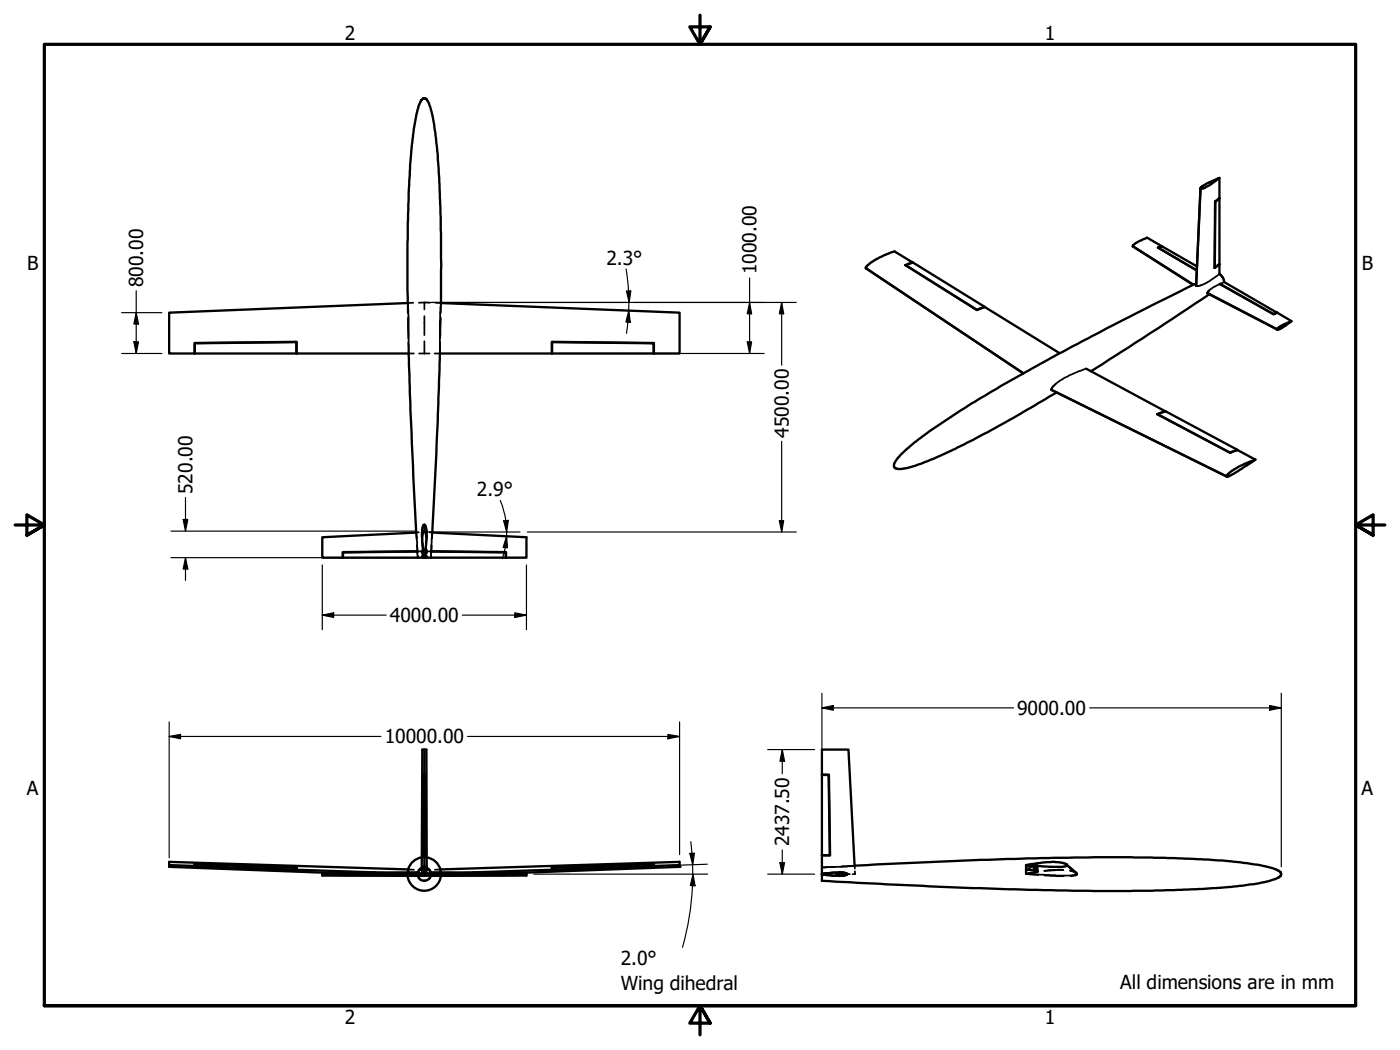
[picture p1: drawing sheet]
<svg xmlns="http://www.w3.org/2000/svg" width="305mm" height="229mm" viewBox="0 0 305 229" stroke-linecap="round" stroke-linejoin="round" font-family="sans-serif">
<!-- layer: Hidden (ANSI) -->
<g fill="none" stroke="#000" stroke-width=".38">
<path d="M88.8 69.3l.1 4.4M88.9 74.7l.1 2.3h1.1M90 65.9l-1.2 .1v2.2M91.2 65.9h2.4M91.2 77h2.3M92.4 65.9v1.5M92.4 68.8v4.2M92.4 74.3v2.7M94.8 65.9l1.2 .1-.1 2.2M95.8 74.7v2.3h-1.2M95.9 69.3l-.1 4.4M90.8 118.7l.1 1.3h.3"/>
<path d="M91.2 115.9l-.6 .1 .1 1.3M91.8 115.9h1.2M91.9 118.4l.5 3 .4-3M92.1 119.6h.2M92.1 119.7h.2M92.1 120h.2M92.1 119.9h.2M92.4 114.2l-.3 .1-.2 .5-.1 2.2M92.4 114.2l.2 .2 .2 .5 .1 2.1M92.4 114.2v.1M92.5 119.7h.1M92.5 120h.1"/>
<path d="M92.5 119.9h.1M92.5 119.6h.1M93.5 115.9l.6 .1-.1 1.3M94 118.7l-.1 1.3M90.9 121v.4M91.2 120.1h-.3v.4M91.6 120.1h.3v.4M91.6 120h.3v.5M91.9 121v.4M91.9 120.9v.5M92.8 120.9v.5M92.9 121v.4"/>
<path d="M93.2 120h-.4v.5M93.2 120.1h-.3v.4M93.5 120.1h.4M93.5 120h.4M93.9 121l-.1 .4M93.9 120.1v.4M92.4 168.7h.1M42.4 188.5v.1M64.5 189.4h.1M70.4 190l2.2 .1M73.7 190.1l4.4 .1M74.6 190.3h.1"/>
<path d="M79.2 190.3l4.4 .1M81.6 189.9l2.2 .1M84.7 190.5l4.4 .2M84.8 190.1l4.4 .1M88.7 190.2v.5M88.8 189.3v.5M89 189.3l1.1 .1M90.2 190.7l2.2 .1M90.2 190.2l2.2 .1M90.7 190.7h.6M90.9 190.5h.3M90.9 190.1h.3"/>
<path d="M91.2 189.4h2.3M91.3 189.9h-.6M91.6 190.1l.3 .1M91.8 190.8h1.1M91.8 189.9h1.1M91.8 188.7v.5M91.8 189.7v.6M91.9 190.3h.1M91.9 190.1v.1M91.9 190.2v.2M91.9 190.4v.1M91.9 190.4l-.3 .1"/>
<path d="M92.2 186.6l-.4 .1M92.4 190.6v.2l2.2-.1M92.4 190.3v.1M92.6 186.6l.3 .1M92.8 190.2v.2M92.8 190.4l.4 .1M92.9 190.2v.2M92.9 189.7l-.1 .6M92.9 188.7v.5M92.9 190.4v.1M93.2 190.1l-.4 .1M93.5 190.7h.5"/>
<path d="M93.5 189.9h.5M93.5 190.5h.4M93.5 190.1h.4M94.6 190.2l-2.2 .1M95.8 189.3l-1.1 .1M95.9 189.3l.1 .5M96 190.2v.5M99.9 190.1l-4.3 .1M100.1 190.5l-4.4 .2M103.1 189.9l-2.1 .1M105.6 190.3l-4.4 .1M110.1 190.3h.1"/>
<path d="M111.1 190.1l-4.4 .1M114.4 190l-2.3 .1M142.4 188.5l-.1 .1M178.9 190.3l.5 .1-.5-.1 .5-.1zM178.9 190.3l2.3 .3M178.9 190.3h1.5M179.8 190.2l.5-.1v.1M179.9 190.2l.4-.1v.1M180.1 190.1v.1M180.1 190.4v.1M180.3 190.4v.1l-.5-.1M180.3 190.4v.1l-.4-.1"/>
<path d="M181.2 190l-2.3 .3M181.8 188.7l-2.9 .1M181.9 190.3h1.5M182.4 189.9h1.2a.7 .7 0 0 1 .9 .5l-.7 .3h-1.4M183.2 188.6l2.9-.1v.6M184.5 190.3h.5M186.1 189.7l.1 .6h-.6M223.4 188.5l.8-.1-.8 .2M223.4 190.2v.1M223.4 190.3l2.7 .2M224.2 189.2l-.8 .2M225.6 188.2l-.7 .1"/>
<path d="M225.6 188.2l.1 .2M225.6 188.2v.1M225.6 188.5v.2M225.7 188.2l-.8 .1M225.7 188.2v.1M225.7 188.5v.2M225.7 188.2v.2M225.7 188.7l.1 .2M225.8 188.9l-.8 .1 .9-.1M225.8 188.9v.1M225.8 189.2v.1M225.8 188.7l.1 .2"/>
<path d="M225.9 188.9v.2M225.9 189.3v.2M226.1 189.8l-2.7 .5M227.4 190.6l4.2 .2M231.5 189.4l-4.1 .3M233 189.6l1.1 .3 .3 .2M234.3 190h.1M234.3 190.1h.1M234.4 190.2h.1M234.4 190.2l.1 .1M234.5 190.2v.1M234.5 190.3l-.4 .3-1 .2"/>
</g>
<!-- layer: Hidden Narrow (ANSI) -->
<g fill="none" stroke="#000" stroke-width=".25">
<path d="M88.8 66v1.4M88.8 68.9l.1 4.1M88.9 74.3l.1 2.7M95.8 74.3v2.7M95.9 68.9v4.1M96 66l-.1 1.4M90.6 116l.1 1.3M90.8 118.7l.1 1.3M91.8 115.9l.1 1.8M92.1 119.6l.3 1.8 .2-1.8M92.9 115.9l-.1 1.8M93.9 118.7v1.3"/>
<path d="M94.1 116l-.1 1.3M90.9 120.1v.4M90.9 121v.4M93.9 121l-.1 .4M93.9 120.1v.4M88.8 189.9v.5M88.9 190.4l-.1 .2M89 190.1v.2M89 189.9v.1M89 189.3l-.2 .3M90.6 190.2v.2M90.7 190.6v.1"/>
<path d="M90.7 189.9v.1M90.9 190.4v.1M90.9 190.1v.1M91.8 189.9v.4M92 188.5l-.2 .2M92.1 190.1l.2 .2 .3-.2M92.2 188.5h.4M92.8 188.5l.1 .2M92.9 189.9v.4M93.9 190.1v.1v-.1M93.9 190.5v-.1v.1M94 189.9l.1 .1"/>
<path d="M94.1 190.2v.2M94.1 190.6l-.1 .1M95.8 190.1v.2M95.8 189.9v.1M95.8 189.3l.1 .3M95.9 190.4v.2M95.9 189.9l.1 .5M179.4 190.2l-.5 .1 .5 .1M179.8 190.2l.5-.1v.1M179.8 190.4l.5 .1M180.3 190.4v.1zM180.3 190.4l.2 .2 1.2 .1"/>
<path d="M180.8 190.1l-1.9 .2M181.7 189.9l-1.2 .2-.2 .1M181.8 188.8h-2.9M182.7 189.9h.7a1.01 1.01 0 0 1 1.1 .4 2.25 2.25 0 0 0-1.7-.4zM183.1 189.9l.7 .1a.37 .37 0 0 1 .4 0 .37 .37 0 0 1 .1 .5l-1.2 .2M186.1 188.5l-2.9 .2M223.4 190.2l2.6-.5-2.6 .5 2.6 .2M227.3 190.4l4.2 .2M231.5 189.4l-1.2-.1-3 .2 3-.2 1.2 .1M232.9 189.5l.8 .2 .6 .3M233 189.5l.7 .2a.41 .41 0 0 1 .5 .2 .41 .41 0 0 1 0 .5l-1.2 .2"/>
</g>
<!-- layer: Visible (ANSI) -->
<g fill="none" stroke="#000" stroke-width=".51">
<path d="M265.5 38.7v4.4l-1 .8M188.5 58.4l34.3 22.9M197.2 57.7l1.6-.6 15.6 9.7M197.2 57.7l15.5 9.7M197.2 57.7v.1M198.6 57.2l.1-.1-1.6 .6 15.6 9.8 1.7-.6 16.3 10M198.7 57.1l-3.9-2.4-1.7 .6-2.3 1.1-1.9 1.3-.3 .3-.1 .4M246.6 53.6l13.2 8.4M246.6 53.6l.8-.8 2.3-1 3.2 1.8M252.8 53.7l.1-.1-.8 .3 8.4 5M252.9 53.6l-.7 .4M252.9 53.6l7.6 4.4"/>
<path d="M261.4 40.9l1.1-.8 3-1.4-1.7 1.3-1.4 .8-.6 .3h-.4zM261.4 41l-1 21.2M264.4 58.2l.1 .1M264.5 43.9l-.1 14.5 1.1-.9h-.1M264.5 43.9h.1M264.6 43.9l-.1 14.4M265.4 43.2h.1l-.9 .7M265.5 43.2v14.3l-1 .8M265.5 57.5v2.1l.7 .7 .3 1.1 11.5 6.7M42.4 74.7l22.1-.2v2.5h-22.1zM120.2 74.5l22.1 .2v2.3h-22.1zM212.7 67.4v.1"/>
<path d="M214.2 66.9l.2-.1-1.7 .6M260.4 61.7l-19.5 9.8-10.5 5.5-11.9 6.7-5.5 3.2-10.7 7-3.3 2.5-2.9 2.6-.6 .7-.8 1.3a.83 .83 0 0 0 .2 .9 .83 .83 0 0 0 .9 .2l1.6-.2 3.1-.9 7.6-3.3 10.9-5.8 11-6.4M262.8 63.8l15.3 7.9M262.9 63.9l15.2 7.9M263.3 64.1l-11.2 7.4-14.6 9.3M265.6 61.8l11.6 6.6-11.6-6.6M277.9 68.1l-.7 .3 .9-.3 3.1 1.8M278.1 71.5l1.5-1 1.6-.6-2.2 1.6-.9 .3zM228.9 84.8l38.2 19M236.5 80.3l17.2 9.2M252 90.2l15.8 8.4 1.6-.7-.2 .1M252 90.2l1.7-.7 15.7 8.4"/>
<path d="M252 90.2h.1M253.7 89.5l-1.8 .7 15.9 8.4 1.6-.6 3.9 2.1M253.7 89.5l-.1 .1M92.1 119.6l.3 1.8zM92.1 119.7l.3 1.7 .2-1.7-.2 1.7zM92.2 115.7a.44 .44 0 0 1 .5 .1 .44 .44 0 0 1 0 .5l.1 2.4-.4 2.7 .2-1.8-.2 1.8-.5-3.2v-1.6zM92.4 114.3v1.3M267.3 103.3l.8-.7 1.5-.9 3.7-1.6-5.6 3.5-.6 .2zM93.9 120l16.3 .2v1.2h4.4v-4.4l-20.5-1 1.2-24.4 .5-14.6h24.3v-2.6l22.3 .3v2.3h5.6v-8.9l-52-2.1-.1-18.8-.6-13.3-.5-4.8-.7-4.2-.7-2.4-.4-.8-.4-.2a1.11 1.11 0 0 0-1.2 1l-.7 2-.7 3.9-.7 7.6-.5 12.6v17.4l-52 2.1v8.9h5.6v-2.3l22.2-.3v2.6h24.4l.3 12.2 1.3 26.8-20.4 1v4.4h4.4v-1.2l16.3-.2-16.2 .3v1.1h35.4v-1.1l-16.2-.2M93.9 120v.1M92.1 168.7h.5v17.5h-.5zM92.4 163.2v5.5"/>
<path d="M92.4 168.7v17.5M92.6 168.7h-.5v17.5h.5M178.9 168.7h1.5l.3 17.5h-1.8zM178.9 163.2h5.8l1.4 25.3 33.4-1.5 18.8-.4h8l9.4 .2 12.3 .7 7.5 1.1 1.3 .3 1.6 .7a.8 .8 0 0 1 .5 .9 .8 .8 0 0 1-.8 .6l-2.1 .8-1.7 .4-6.3 .8-7.8 .5-14.1 .4-12.5-.1-21.8-.5-32.9-1.6v-5.6h1.8l-.2-17.5h-1.6zM36.8 188.3l5.6 .2M42.4 188.2l22.2 .7v.6l-22.2-.8zM42.4 188.2v.5M42.4 188.6l22.1 .8M64.5 188.9v.6M64.6 189.4l17 .5M70.2 190.3h4.4M74.7 190.1v.4"/>
<path d="M74.7 190.3h17.2M88.7 190.7a3.7 3.7 0 0 0 3.7 3.2 3.7 3.7 0 0 0 3.6-3.2M89 189.3l-52.2-1.7v1.1l33.6 1.3M90.7 189.9l-20.5 .1v.6l20.5 .1M90.9 190.1h-16.3v.4h16.3M91.8 188.7l.1-25.5h.9l.1 25.5M91.8 186.7a3.7 3.7 0 0 0-3 2.6M91.9 190.3h.9M92.4 186.2v4.1M92.9 186.7a3.7 3.7 0 0 1 3 2.6M92.9 190.3h17.2M93.9 190.1h16.3v.4h-16.3"/>
<path d="M94 189.9l20.6 .1v.3M110.1 190.1v.4M110.2 190.3h4.4v.3l-20.6 .1M120.1 188.9l22.3-.7v.5l-22.3 .8zM120.1 189.4l-17 .5M142.3 188.2v.5l-22.1 .8v-.6M142.3 188.6l-22.1 .8M142.4 188.5l5.6-.2v.4l-33.6 1.3M148 188.3v-.7l-52.2 1.7M178.9 190.3l2.3-.3 1.9 .1a.26 .26 0 0 1 .3 .2 .26 .26 0 0 1-.3 .3h-1.9zM180.3 190.1l-1.4 .2 1.4 .2M183.4 190.3h1"/>
<path d="M223.4 188.3l.1 .3 2.2 .1 .2 .8-2.5-.1 2.4 .1M223.4 188.3l4.3-.6 1.9-.1 1.8 .3a.74 .74 0 0 1 .9 .5l-.2 .2-.6 .1h-3.1zM225.8 189.5l-.2-.8-2.2-.1v1.6M225.8 189.3v.2M232.2 188.2l2.1 1.8M232.3 188.3l2.1 1.9"/>
<circle cx="92.4" cy="190.3" r="1.45"/>
</g>
<g fill="#000">
<circle cx="277.2" cy="68.4" r=".25"/>
<circle cx="267.8" cy="98.6" r=".25"/>
<circle cx="92.1" cy="120" r=".25"/>
<circle cx="92.1" cy="119.7" r=".25"/>
<circle cx="92.6" cy="120" r=".25"/>
<circle cx="92.6" cy="119.7" r=".25"/>
<circle cx="148" cy="188.7" r=".25"/>
<circle cx="180.1" cy="190.1" r=".25"/>
<circle cx="180.1" cy="190.5" r=".25"/>
<circle cx="225.6" cy="188.7" r=".25"/>
</g>
<!-- layer: Visible Narrow (ANSI) -->
<g fill="none" stroke="#000" stroke-width=".38">
<path d="M265.5 59.6l-2.9 2.1-1.7 .6-.5-.1M88.8 66l.2 2.7v8.3M96 66l-.2 3.9v7.1M265.6 61.8l-2.2 1.3-.4 .4-.1 .4M266.5 61.4l-.9 .4M236.5 80.3l-3.7 1.4-2.2 1.2-1.5 1.4-.2 .4v.2M90.6 116l.3 4M92.1 114.4a.45 .45 0 0 1 .6 .1 .45 .45 0 0 1 .1 .5l.1 2.4-.5 4-.6-4.4 .1-1.7zM94.1 116l-.2 4M90.9 120.1v1.3M93.9 120.1l-.1 1.3M89 189.3v.6"/>
<path d="M90.7 189.9a.48 .48 0 0 1 0 .8M91.8 188.7l.4 .1 .7-.1M93.9 190.1v.4M93.9 190.5l.1 .2M94 189.9l-.1 .2M95.8 189.3v.6M180.3 190.1l-1.4 .2 1.4 .2M180.3 190.1l1.3-.2 2.2 .1a.46 .46 0 0 1 .5 .4l-.7 .3-3.3-.2M186.1 188.5l-2.7 .2-4.5 .1M234.3 190a.38 .38 0 0 1-.1 .4 .38 .38 0 0 1-.5 .1l-3.7 .1-6.6-.4"/>
</g>
<!-- layer: Hidden (ANSI) -->
<g fill="#000">
<circle cx="92.4" cy="190.8" r=".19"/>
<circle cx="92.4" cy="186.2" r=".19"/>
<circle cx="120.1" cy="189.4" r=".19"/>
<circle cx="120.2" cy="189.4" r=".19"/>
<circle cx="180.3" cy="190.1" r=".19"/>
<circle cx="180.3" cy="190.5" r=".19"/>
<circle cx="184.4" cy="190.3" r=".19"/>
<circle cx="184.5" cy="190.3" r=".19"/>
</g>
<!-- layer: Visible Narrow (ANSI) -->
<g fill="#000">
<circle cx="90.9" cy="190.1" r=".19"/>
<circle cx="90.9" cy="190.5" r=".19"/>
<circle cx="180.3" cy="190.5" r=".19"/>
</g>
<!-- layer: Border (ANSI) -->
<path d="M152.4 3.3v6.4l-2.2-3.9h4.4l-2.2 3.9 2.2-3.9M3.3 114.3h6.4l-3.9-2.2v4.4l3.9-2.2-3.9 2.2M301.5 114.3h-6.4l3.9-2.2v4.4l-3.9-2.2 3.9 2.2M9.7 218.9v-209.2h285.4v209.2h-285.4h285.4M154.6 222.8l-2.2-3.9 2.2 3.9h-4.4l2.2-3.9v6.4" fill="none" stroke="#000" stroke-width=".7"/>
<!-- layer: Sketch Geometry (ANSI) -->
<path d="M92.4 65.8h44.1M92.4 115.8h20.8" fill="none" stroke="#000" stroke-width=".25"/>
<!-- layer: Dimension (ANSI) -->
<g fill="none" stroke="#000" stroke-width=".25">
<path d="M136.3 58.6l.5 4.7M26.5 77h8.7M26.5 68.1h8.7M29.1 74.4h1.1l-.5 2.6zM29.7 68.1l.5 2.4h-1.1zM29.7 63.3v13.7M94 65.8h79.4M121.7 77h44.7M136.4 63.4l1-.1-.4 2.5zM136.9 67.6l.3 2.6-.9-.1zM136.9 67.6l-.5 5M136.9 63.3l.1 2.5"/>
<path d="M136.9 65.8v1.8M162.7 74.4h.9l-.4 2.6zM163.2 65.8l.4 2.5h-.9zM163.2 60.5v16.5M170.2 65.8l.4 2.5h-.9zM170.2 65.8v13.7M170.2 96.1v19.7M37.2 115.6h53.6M39.9 113.1h1l-.5 2.5zM40.4 108.3v7.3M108.9 109l.8 2.4 .4 2M109.7 113.4l1-.1-.4 2.5z"/>
<path d="M110 119.2l-.7 2.4M110.2 113.3l.1 2.5M110.3 115.9v.9M110.3 116.7l.2 2.6-1-.1zM110.3 116.7l-.3 2.5M114.8 115.8h58.6M169.7 113.3h.9l-.4 2.5zM37.2 121.4h53.6M40.4 121.4l.5 2.5h-1zM40.4 121.4v5M70.2 133.9l2.4-.5v1zM70.2 133.9h13.9"/>
<path d="M70.2 123v14.1M100.6 133.9h14M112.1 133.4l2.5 .5-2.5 .5zM114.6 123v14.1M36.8 157.2v29.6M145.4 159.9l2.6 .4-2.6 .5zM148 157.2v28.9M178.9 154.1l2.5-.5v1zM178.9 154.1h41.8M178.9 150.9v37.8M237.2 154.1h41.8M276.4 153.6l2.6 .5-2.6 .5z"/>
<path d="M279 150.9v37.8M36.8 160.3l2.5-.4v.9zM36.8 160.3h46.1M101.8 160.3h46.2M167.1 163.2h10.3M170.3 163.2l.5 2.5h-1zM170.3 163.2v5.3M116.2 190.3h37.9M150.2 185.8l1-.1-.4 2.6zM150.4 183.3l.2 2.4M150.7 185.8l.1 2.5M150.8 192.8a58.5 58.5 0 0 1-2.2 13.5"/>
<path d="M150.8 188.2v2.1M150.9 190.3l.4 2.5h-1zM150.9 190.3l-.1 2.5M154 188.2l-32.3 1.1M167.1 190.3h10.3M169.8 187.8h1l-.5 2.5zM170.3 185v5.3"/>
</g>
<g fill="#000">
<path d="M29.1 74.4h1.1l-.5 2.6z" fill-rule="evenodd"/>
<path d="M29.7 68.1l.5 2.4h-1.1z" fill-rule="evenodd"/>
<path d="M136.4 63.4l1-.1-.4 2.5z" fill-rule="evenodd"/>
<path d="M136.9 67.6l.3 2.6-.9-.1z" fill-rule="evenodd"/>
<path d="M162.7 74.4h.9l-.4 2.6z" fill-rule="evenodd"/>
<path d="M163.2 65.8l.4 2.5h-.9z" fill-rule="evenodd"/>
<path d="M170.2 65.8l.4 2.5h-.9z" fill-rule="evenodd"/>
<path d="M39.9 113.1h1l-.5 2.5z" fill-rule="evenodd"/>
<path d="M109.7 113.4l1-.1-.4 2.5z" fill-rule="evenodd"/>
<path d="M110.3 116.7l.2 2.6-1-.1z" fill-rule="evenodd"/>
<path d="M169.7 113.3h.9l-.4 2.5z" fill-rule="evenodd"/>
<path d="M40.4 121.4l.5 2.5h-1z" fill-rule="evenodd"/>
<path d="M70.2 133.9l2.4-.5v1z" fill-rule="evenodd"/>
<path d="M112.1 133.4l2.5 .5-2.5 .5z" fill-rule="evenodd"/>
<path d="M36.8 160.3l2.5-.4v.9z" fill-rule="evenodd"/>
<path d="M178.9 154.1l2.5-.5v1z" fill-rule="evenodd"/>
<path d="M276.4 153.6l2.6 .5-2.6 .5z" fill-rule="evenodd"/>
<path d="M145.4 159.9l2.6 .4-2.6 .5z" fill-rule="evenodd"/>
<path d="M170.3 163.2l.5 2.5h-1z" fill-rule="evenodd"/>
<path d="M150.2 185.8l1-.1-.4 2.6z" fill-rule="evenodd"/>
<path d="M150.9 190.3l.4 2.5h-1z" fill-rule="evenodd"/>
<path d="M169.8 187.8h1l-.5 2.5z" fill-rule="evenodd"/>
</g>
<g font-size="4.2">
<text x="75.1" y="8.6">2</text>
<text x="227.5" y="8.6">1</text>
<text x="5.9" y="58.7">B</text>
<text x="132" y="57.7">2.3°</text>
<text x="164.7" y="59.7" transform="rotate(-90 164.7 59.7)">1000.00</text>
<text x="296.5" y="58.7">B</text>
<text x="31.2" y="62.5" transform="rotate(-90 31.2 62.5)">800.00</text>
<text x="171.7" y="95.2" transform="rotate(-90 171.7 95.2)">4500.00</text>
<text x="41.9" y="107.6" transform="rotate(-90 41.9 107.6)">520.00</text>
<text x="103.8" y="108.1">2.9°</text>
<text x="84.9" y="135.4">4000.00</text>
<text x="221.4" y="155.6">9000.00</text>
<text x="83.8" y="161.9">10000.00</text>
<text x="5.8" y="173">A</text>
<text x="296.4" y="173">A</text>
<text x="171.8" y="184.3" transform="rotate(-90 171.8 184.3)">2437.50</text>
<text x="135.1" y="210.2">2.0°</text>
<text x="135.1" y="215.5">Wing dihedral</text>
<text x="243.9" y="215.4">All dimensions are in mm</text>
<text x="75.1" y="223">2</text>
<text x="227.5" y="223">1</text>
</g>
</svg>
